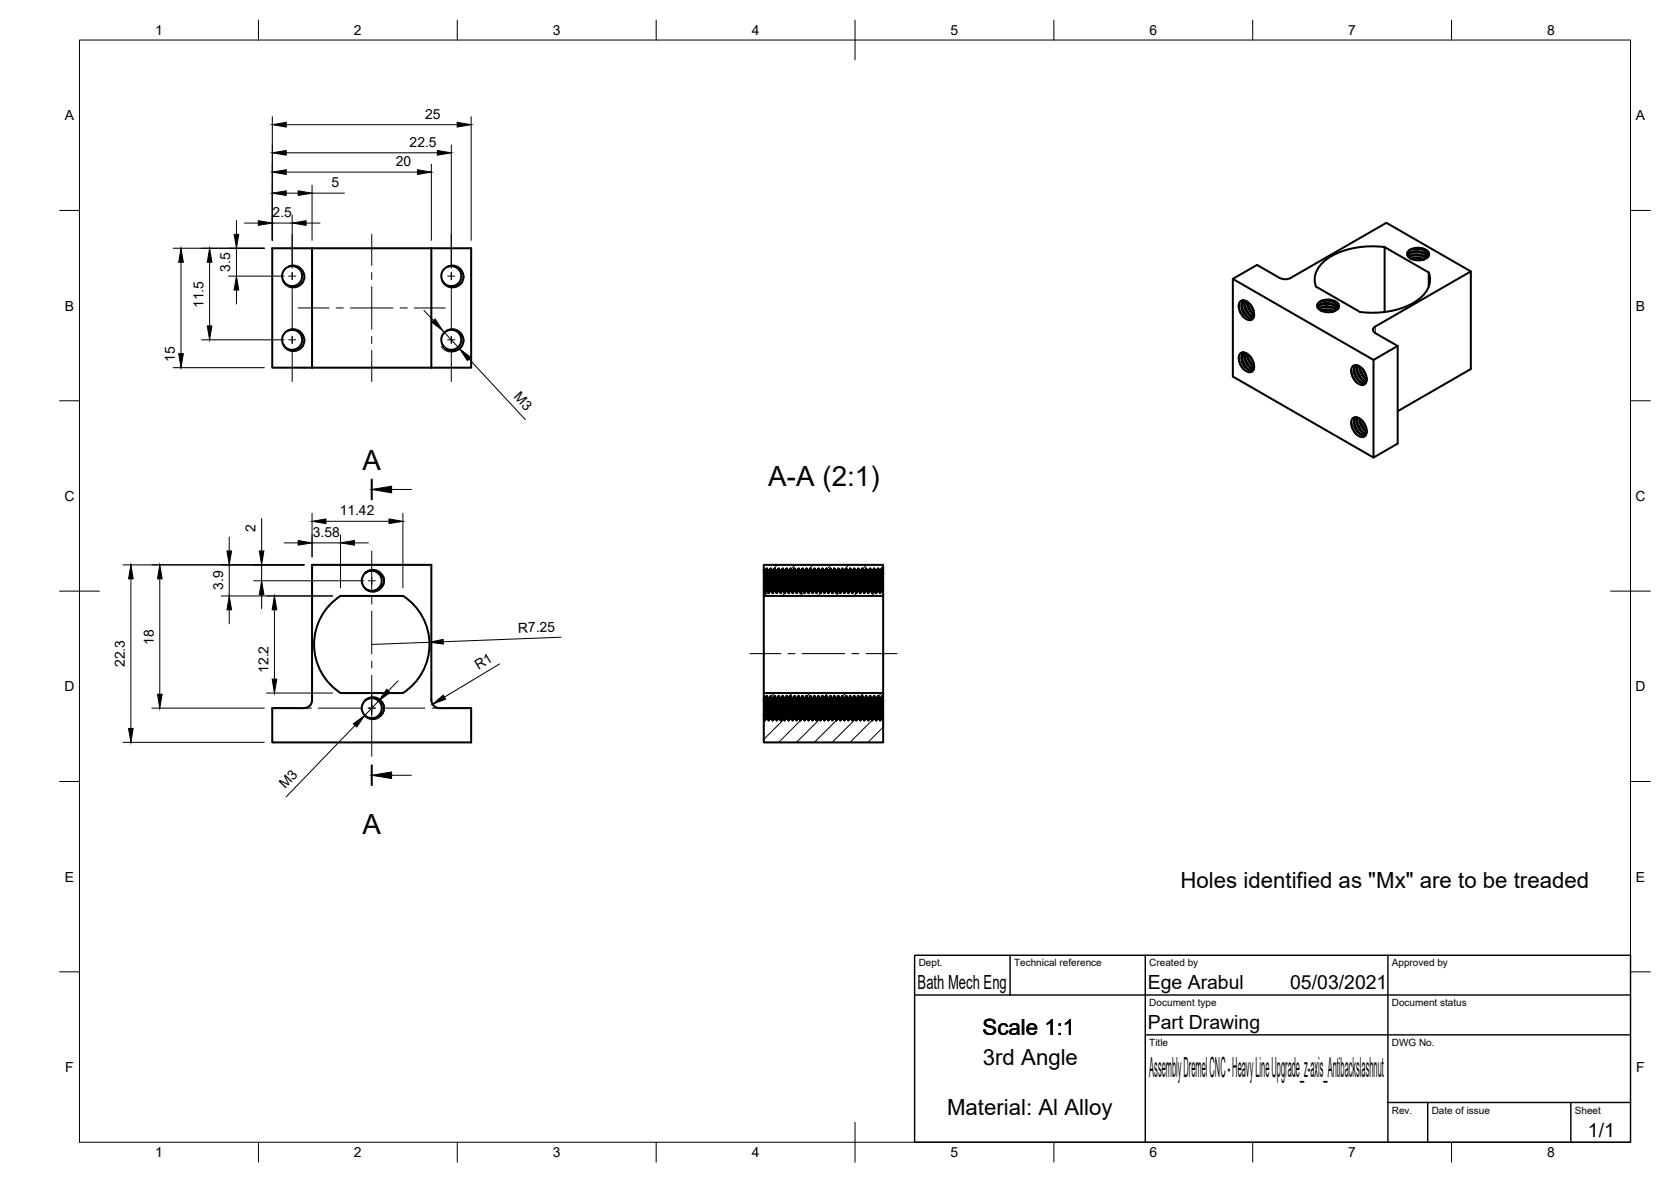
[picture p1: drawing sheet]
<svg xmlns="http://www.w3.org/2000/svg" width="420mm" height="297mm" viewBox="0 0 420 297" stroke-linecap="round" stroke-linejoin="round" font-family="sans-serif">
<!-- layer: Visible -->
<g fill="none" stroke="#000" stroke-width=".51">
<path d="M72.5 67.1a2.76 2.76 0 0 1 3.7 1.1 2.76 2.76 0 0 1-1.2 3.8 2.76 2.76 0 0 1-3.7-1.3M72.5 67.1l.2-.1a2.53 2.53 0 0 1 3.1 1.4 2.53 2.53 0 0 1-1.2 3.2 2.53 2.53 0 0 1-3.3-.9M72.5 67a2.53 2.53 0 0 0-1.2 3.7M78.5 62.4v30M108.5 62.4h10v30h-10M108.5 62.4h-40v30h10M108.5 62.4v30M112.5 67a2.53 2.53 0 0 0-1.2 3.7M116.5 69.6a2.81 2.81 0 0 0-4-2.5l.2-.1a2.53 2.53 0 0 1 3.1 1.4 2.53 2.53 0 0 1-1.2 3.2 2.53 2.53 0 0 1-3.3-.9M116.6 69.5a2.79 2.79 0 0 1-2.2 2.6 2.79 2.79 0 0 1-3.1-1.4M310 70.1l35.4 20.4M311.5 76.7l.2 1.4 .7 1.2a1.75 1.75 0 0 0 2.7 .7l.2-.7v-.6"/>
<path d="M312.5 77.9l.7 1.1M312.6 75.5a3.1 3.1 0 0 0 1.1 4.3 .98 .98 0 0 0 1.3 .1 .98 .98 0 0 0 .3-1.2M312.7 75.5l-.3 .5-.1 .9 .4 1.4 .7 .9 .5 .5 1.1 .2M313 75.6l-.2 .9 .5 1.6 1 1.2 .9 .4M313.1 75.6a3.8 3.8 0 0 1 2.2 3.1M313.3 77.5l.6 1.1M313.5 75.8l.1 1.1 .4 .8 .5 .8 .8 .6M313.7 75.9l.5 1.7 1.1 1.3M314 77.1l.6 1.1M314.4 76.5l.8 1.5M315.2 79.5l-.8-.4-.8-.8a4.4 4.4 0 0 1-.6-2.7 1.27 1.27 0 0 0-1.3 .4 1.27 1.27 0 0 0-.2 1.3l.3 1.2 .9 1.2M331.2 76.8l.2-.5 .8-.6 1.6-.2 1.6 .5 .6 .5 .3 .6"/>
<path d="M331.2 76.9a2.63 2.63 0 0 0 3.3 1.6l.8-.2M331.3 77.1l.9-.7 1.6-.3 1.6 .5 .8 .8M331.3 77.3l.9-.8 1.5-.2 1.4 .3 1 .9M331.5 77.6a3.6 3.6 0 0 1 4.4 .2M331.6 77.7l.1-.1a3.7 3.7 0 0 1 4.1 .3M332.1 78l1.7-.2 1.6 .4M332.3 78.2l1.4-.2 1.5 .3M332.8 75.6h1.5M332.8 76.4h1.5M332.8 77.2h1.5M332.8 78h1.5M333.9 75.3a2.24 2.24 0 0 1 2.8 1.8v.1a1.61 1.61 0 0 1-1.4 1.1"/>
<path d="M333.9 75.3l1.7 .6 .6 .8v.6l-.2 .5-1.1 .6M334 75.3a2.64 2.64 0 0 0-2.7 1.2l-.1 .4M348.2 62.1a20.6 20.6 0 0 0-15.2 3.5 5.6 5.6 0 0 0-2.1 6.4l11.1 6.4a20.6 20.6 0 0 0 15.2-3.6 5.6 5.6 0 0 0 2-6.3M353.9 63.7l.2-.5 .7-.5 1.6-.2 1.8 .6 .6 .5 .1 .4M353.9 64.1l.9-.8 1.6-.2 1.8 .5 .6 .7M353.9 64.2l.9-.7 1.4-.2 1.6 .3 1 .8M354.1 64.6a3.6 3.6 0 0 1 4.5 .2M354.3 64.7l.8-.5 1.2-.1 1.3 .3 .8 .5M354.7 65l1.6-.3 1.7 .5M355 65.1l1.5-.2 1.3 .4M355.5 62.6h1.4M355.5 63.4h1.4"/>
<path d="M355.5 65h1.4M355.5 64.2h1.4M356.6 62.3a2.15 2.15 0 0 0-2.7 1.7 3.4 3.4 0 0 0 4.4 1.1 1.31 1.31 0 0 0 1-1.3 1.31 1.31 0 0 0-1.2-1.3l-1.5-.2 1.6 .5 .7 .9v.5l-.3 .5-1 .6M359.2 68.5v3.5M359.2 68.5l-11.1-6.4v16.3M369.8 68.2l-21.2-12.2-24.5 14-.9 .2-1-.2-6.1-3.4-6.1 3.5v24.5l35.4 20.4 6-3.5v-24.6l-5.6-3.2M72.5 83.1a2.76 2.76 0 0 1 3.7 1.1 2.76 2.76 0 0 1-1.2 3.8 2.76 2.76 0 0 1-3.7-1.3M72.5 83.1l.1-.1a2.52 2.52 0 0 1 3.2 1.4 2.52 2.52 0 0 1-1.2 3.2 2.52 2.52 0 0 1-3.3-.9M72.5 83a2.53 2.53 0 0 0-1.2 3.7M78.5 92.4h30M112.5 83.1a2.76 2.76 0 0 1 3.7 1.1 2.76 2.76 0 0 1-1.2 3.8 2.76 2.76 0 0 1-3.7-1.3l.9 .9a2.52 2.52 0 0 0 3.8-2.1 2.52 2.52 0 0 0-3.5-2.4zM112.5 83a2.53 2.53 0 0 0-1.2 3.7"/>
<path d="M311.5 89.8l.2 1.4 .5 .9a2.04 2.04 0 0 0 2.8 1.2l.3-.6v-.9M312.5 91l.7 1.1M312.6 88.5a3.1 3.1 0 0 0 1.1 4.4 .98 .98 0 0 0 1.3 .1 .98 .98 0 0 0 .3-1.2M312.7 88.6l-.3 .5-.1 .8 .5 1.7 1.1 1.2 1.1 .2M313 88.6l-.2 1 .5 1.6 1 1.2 .9 .3M313.1 88.7a3.6 3.6 0 0 0 2.1 3.9M313.1 88.7a1.22 1.22 0 0 0-1.3 .2 1.22 1.22 0 0 0-.3 1.4l.3 1.2 .9 1.3M313.1 88.7a3.8 3.8 0 0 1 2.2 3.1M313.3 90.6l.6 1.1M313.5 88.9l.4 1.7 .6 .9 .8 .7M313.7 89l.4 1.5 1.2 1.5M314 90.2l.6 1.1"/>
<path d="M314.4 89.6l.8 1.5M339.8 93l.1 1.1 .7 1.3a1.9 1.9 0 0 0 2.7 1l.3-.4v-1M340.8 94.2l.7 1.1M340.9 91.8a3.1 3.1 0 0 0 .9 4.1 1.02 1.02 0 0 0 1.3 .4 1.02 1.02 0 0 0 .5-1.3M341 91.8l-.4 .9 .4 1.8 1.1 1.4 .7 .3h.5M341.2 91.8l-.1 1.1 .4 1.4 .9 1.2 1.1 .5M341.4 91.9a3.5 3.5 0 0 0 2.1 3.9M341.4 91.9a1.21 1.21 0 0 0-1.4 .2 1.21 1.21 0 0 0-.2 1.4l.2 1.1 1 1.4M341.4 91.9a3.8 3.8 0 0 1 2.2 3.1M341.5 93.8l.7 1.1M341.8 92.1l.4 1.8 .6 .9 .8 .6M342 92.2l.5 1.8 1.1 1.2"/>
<path d="M342.3 93.4l.6 1.1M342.7 92.8l.8 1.5M345.8 82.1l24-13.9v24.5l-18.4 10.6M345.8 82a.86 .86 0 0 0-.6 .9 .86 .86 0 0 0 .6 .8M351.4 86.9l-6 3.6v24.5M339.8 106.1l.2 1.3 .6 1.1a1.87 1.87 0 0 0 2.7 1l.3-.4v-1M340.8 107.3l.7 1.1M340.9 104.8a3.2 3.2 0 0 0 1.1 4.4 .99 .99 0 0 0 1.2 .1 .99 .99 0 0 0 .4-1.2M341 104.9l-.3 .4-.1 .9 .5 1.6 1 1.2 .7 .3h.5M341.2 104.9l-.1 1.4 .5 1.1 .8 1.2 1.1 .4M341.4 105a3.5 3.5 0 0 0 2.1 3.9M341.4 105a1.26 1.26 0 0 0-1.4 .3 1.26 1.26 0 0 0-.2 1.4l.2 1 1 1.4"/>
<path d="M341.4 105a3.8 3.8 0 0 1 2.2 3.1M341.5 106.9l.7 1.1M341.8 105.2l.1 .9 .5 1.1 1.2 1.3M342 105.3l.5 1.8 1.1 1.2M342.3 106.5l.6 1.1M342.7 105.9l.8 1.5M91.8 144a2.53 2.53 0 0 0 0 3.9M96.5 146.7a2.77 2.77 0 0 0-1.3-3.1 2.77 2.77 0 0 0-3.4 .4 2.53 2.53 0 0 1 3.5 .2 2.53 2.53 0 0 1 0 3.5 2.53 2.53 0 0 1-3.5 .2 2.8 2.8 0 0 0 4.6-1.1M192 142h30.1v1.2l-.3-.3-.4 .5h-.2l-.4-.5-.3 .5h-.3l-.4-.5-.4 .5h-.2l-.4-.5-.4 .5h-.2l-.4-.5-.4 .5h-.2l-.4-.5-.3 .5h-.3l-.4-.5-.4 .5h-.2l-.4-.5-.4 .5h-.2l-.4-.5-.4 .5h-.2l-.4-.5-.4 .5h-.2l-.4-.5-.4 .5h-.2l-.4-.5-.4 .5h-.2l-.4-.5-.4 .5h-.2l-.4-.5-.4 .5h-.2l-.4-.5-.4 .5h-.2l-.4-.5-.4 .5h-.2l-.4-.5-.4 .5h-.2l-.4-.5-.4 .5h-.2l-.4-.5-.4 .5h-.2l-.4-.5-.4 .5h-.2l-.4-.5-.4 .5h-.2l-.4-.5-.4 .5h-.2l-.5-.5-.3 .5h-.2l-.4-.5-.4 .5h-.2l-.4-.5-.4 .5h-.2l-.4-.5-.4 .5h-.2l-.5-.5-.3 .5h-.2l-.4-.5-.4 .5h-.2l-.4-.5-.4 .5h-.2l-.4-.5-.4 .5h-.2zM192 148.7l.3 .3 .4-.5h.2l.4 .5 .4-.5h.2l.4 .5 .4-.5h.2l.4 .5 .4-.5h.2l.4 .5 .4-.5h.2l.4 .5 .4-.5h.2l.4 .5 .4-.5h.2l.4 .5 .4-.5h.2l.4 .5 .4-.5h.2l.4 .5 .4-.5h.2l.4 .5 .4-.5h.2l.4 .5 .4-.5h.2l.4 .5 .4-.5h.2l.4 .5 .4-.5h.2l.5 .5 .3-.5h.2l.4 .5 .4-.5h.2l.4 .5 .4-.5h.2l.4 .5 .4-.5h.2l.5 .5 .3-.5h.2l.4 .5 .4-.5h.2l.4 .5 .4-.5h.2l.4 .5 .4-.5h.2l.5 .5 .3-.5h.2l.4 .5 .4-.5h.2l.4 .5 .4-.5h.2l.4 .5 .4-.5h.3l.4 .5 .3-.5h.2l.5 .5 .3-.5h.2l.4 .5 .4-.5h.2l.4 .5 .4-.5h.3l.1 1.3h-30.1zM192 143.2v.8M192 149.8v24.4"/>
<path d="M192.2 143.4l-.2 4.5M192.4 143.4l-.4 5.3M192.7 142.9l-.4 6.1M192.8 142.9l-.4 6.1M193.2 143.4l-.5 5.1M193.4 143.4l-.5 5.1M193.7 142.9l-.4 6.1M193.8 142.9l-.4 6.1M194.2 143.4l-.5 5.1M194.4 143.4l-.5 5.1M194.7 142.9l-.5 6.1M194.8 142.9l-.4 6.1"/>
<path d="M195.2 143.4l-.5 5.1M195.4 143.4l-.5 5.1M195.7 142.9l-.4 6.1M195.8 142.9l-.4 6.1M196.2 143.4l-.5 5.1M196.4 143.4l-.5 5.1M196.7 142.9l-.4 6.1M196.8 142.9l-.4 6.1M197.2 143.4l-.5 5.1M197.4 143.4l-.5 5.1M197.7 142.9l-.4 6.1M197.8 142.9l-.4 6.1"/>
<path d="M198.2 143.4l-.5 5.1M198.4 143.4l-.5 5.1M198.7 142.9l-.4 6.1M198.8 142.9l-.4 6.1M199.2 143.4l-.5 5.1M199.4 143.4l-.5 5.1M199.7 142.9l-.4 6.1M199.8 142.9l-.4 6.1M200.2 143.4l-.5 5.1M200.4 143.4l-.5 5.1M200.7 142.9l-.4 6.1M200.9 142.9l-.5 6.1"/>
<path d="M201.2 143.4l-.5 5.1M201.4 143.4l-.5 5.1M201.7 142.9l-.4 6.1M201.8 142.9l-.4 6.1M202.2 143.4l-.5 5.1M202.4 143.4l-.5 5.1M202.7 142.9l-.4 6.1M202.8 142.9l-.4 6.1M203.2 143.4l-.5 5.1M203.4 143.4l-.5 5.1M203.7 142.9l-.4 6.1M203.8 142.9l-.4 6.1"/>
<path d="M204.2 143.4l-.5 5.1M204.4 143.4l-.5 5.1M204.7 142.9l-.4 6.1M204.9 142.9l-.5 6.1M205.2 143.4l-.5 5.1M205.4 143.4l-.5 5.1M205.7 142.9l-.4 6.1M205.8 142.9l-.4 6.1M206.2 143.4l-.5 5.1M206.4 143.4l-.5 5.1M206.7 142.9l-.4 6.1M206.8 142.9l-.4 6.1"/>
<path d="M207.2 143.4l-.5 5.1M207.4 143.4l-.5 5.1M207.7 142.9l-.4 6.1M207.8 142.9l-.4 6.1M208.2 143.4l-.5 5.1M208.4 143.4l-.5 5.1M208.7 142.9l-.4 6.1M208.9 142.9l-.5 6.1M209.2 143.4l-.5 5.1M209.4 143.4l-.5 5.1M209.7 142.9l-.4 6.1M209.8 142.9l-.4 6.1"/>
<path d="M210.2 143.4l-.5 5.1M210.4 143.4l-.5 5.1M210.7 142.9l-.4 6.1M210.8 142.9l-.4 6.1M211.2 143.4l-.5 5.1M211.4 143.4l-.5 5.1M211.7 142.9l-.4 6.1M211.8 142.9l-.4 6.1M212.2 143.4l-.5 5.1M212.4 143.4l-.5 5.1M212.7 142.9l-.4 6.1M212.9 142.9l-.5 6.1"/>
<path d="M213.2 143.4l-.5 5.1M213.4 143.4l-.5 5.1M213.7 142.9l-.4 6.1M213.8 142.9l-.4 6.1M214.2 143.4l-.5 5.1M214.4 143.4l-.5 5.1M214.7 142.9l-.4 6.1M214.8 142.9l-.4 6.1M215.2 143.4l-.5 5.1M215.4 143.4l-.5 5.1M215.7 142.9l-.4 6.1M215.8 142.9l-.4 6.1"/>
<path d="M216.2 143.4l-.5 5.1M216.5 143.4l-.6 5.1M216.7 142.9l-.4 6.1M216.9 142.9l-.5 6.1M217.2 143.4l-.5 5.1M217.4 143.4l-.5 5.1M217.7 142.9l-.4 6.1M217.8 142.9l-.4 6.1M218.2 143.4l-.5 5.1M218.4 143.4l-.4 5.1M218.7 142.9l-.4 6.1M218.8 142.9l-.4 6.1"/>
<path d="M219.2 143.4l-.5 5.1M219.4 143.4l-.5 5.1M219.7 142.9l-.4 6.1M219.9 142.9l-.5 6.1M220.2 143.4l-.5 5.1M220.5 143.4l-.6 5.1M220.7 142.9l-.4 6.1M220.9 142.9l-.5 6.1M221.2 143.4l-.5 5.1M221.4 143.4l-.5 5.1M221.7 142.9l-.4 6.1M221.8 142.9l-.4 6.1"/>
<path d="M222 148.5l.1-.6v.8M222.1 147.9v-3.9l-.4 4.5M222.1 143.2v.8M222.1 149.8v24.4M85.6 174.2h15.7M85.6 174.2a14.5 14.5 0 0 1 0-24.4l15.7-.1a14.5 14.5 0 0 1 0 24.5M91.8 176a2.53 2.53 0 0 0 0 3.9M96.4 177.2a2.78 2.78 0 0 0-4.6-1.1 2.53 2.53 0 0 1 3.5 .1 2.53 2.53 0 0 1 0 3.5 2.53 2.53 0 0 1-3.5 .2 2.78 2.78 0 0 0 4.6-1.1M96.5 177.1v1.6M108.5 176v-34h-30v34a2 2 0 0 1-2 2h-8v8.6h50v-8.6h-8M108.5 176a2 2 0 0 0 2 2M192 174.2h30.1v1l-.3-.3-.4 .5h-.2l-.4-.5-.3 .5h-.3l-.4-.5-.4 .5h-.2l-.4-.5-.4 .5h-.2l-.4-.5-.4 .5h-.2l-.4-.5-.3 .5h-.3l-.4-.5-.4 .5h-.2l-.4-.5-.4 .5h-.2l-.4-.5-.4 .5h-.2l-.4-.5-.4 .5h-.2l-.4-.5-.4 .5h-.2l-.4-.5-.4 .5h-.2l-.4-.5-.4 .5h-.2l-.4-.5-.4 .5h-.2l-.4-.5-.4 .5h-.2l-.4-.5-.4 .5h-.2l-.4-.5-.4 .5h-.2l-.4-.5-.4 .5h-.2l-.4-.5-.4 .5h-.2l-.4-.5-.4 .5h-.2l-.4-.5-.4 .5h-.2l-.4-.5-.4 .5h-.2l-.5-.5-.3 .5h-.2l-.4-.5-.4 .5h-.2l-.4-.5-.4 .5h-.2l-.4-.5-.4 .5h-.2l-.5-.5-.3 .5h-.2l-.4-.5-.4 .5h-.2l-.4-.5-.4 .5h-.2l-.4-.5-.4 .5h-.2z"/>
<path d="M192 175.2v.9l.2-.7M192 179.9v.8M192.4 175.4l-.4 4.5v-3.8M192.7 174.9l-.4 6.1M192.8 174.9l-.4 6.1M193.2 175.4l-.5 5.1M193.4 175.4l-.5 5.1M193.7 174.9l-.4 6.1M193.8 174.9l-.4 6.1M194.2 175.4l-.5 5.1M194.4 175.4l-.5 5.1M194.7 174.9l-.5 6.1"/>
<path d="M194.8 174.9l-.4 6.1M195.2 175.4l-.5 5.1M195.4 175.4l-.5 5.1M195.7 174.9l-.4 6.1M195.8 174.9l-.4 6.1M196.2 175.4l-.5 5.1M196.4 175.4l-.5 5.1M196.7 174.9l-.4 6.1M196.8 174.9l-.4 6.1M197.2 175.4l-.5 5.1M197.4 175.4l-.5 5.1M197.7 174.9l-.4 6.1"/>
<path d="M197.8 174.9l-.4 6.1M198.2 175.4l-.5 5.1M198.4 175.4l-.5 5.1M198.7 174.9l-.4 6.1M198.8 174.9l-.4 6.1M199.2 175.4l-.5 5.1M199.4 175.4l-.5 5.1M199.7 174.9l-.4 6.1M199.8 174.9l-.4 6.1M200.2 175.4l-.5 5.1M200.4 175.4l-.5 5.1M200.7 174.9l-.4 6.1"/>
<path d="M200.9 174.9l-.5 6.1M201.2 175.4l-.5 5.1M201.4 175.4l-.5 5.1M201.7 174.9l-.4 6.1M201.8 174.9l-.4 6.1M202.2 175.4l-.5 5.1M202.4 175.4l-.5 5.1M202.7 174.9l-.4 6.1M202.8 174.9l-.4 6.1M203.2 175.4l-.5 5.1M203.4 175.4l-.5 5.1M203.7 174.9l-.4 6.1"/>
<path d="M203.8 174.9l-.4 6.1M204.2 175.4l-.5 5.1M204.4 175.4l-.5 5.1M204.7 174.9l-.4 6.1M204.9 174.9l-.5 6.1M205.2 175.4l-.5 5.1M205.4 175.4l-.5 5.1M205.7 174.9l-.4 6.1M205.8 174.9l-.4 6.1M206.2 175.4l-.5 5.1M206.4 175.4l-.5 5.1M206.7 174.9l-.4 6.1"/>
<path d="M206.8 174.9l-.4 6.1M207.2 175.4l-.5 5.1M207.4 175.4l-.5 5.1M207.7 174.9l-.4 6.1M207.8 174.9l-.4 6.1M208.2 175.4l-.5 5.1M208.4 175.4l-.5 5.1M208.7 174.9l-.4 6.1M208.9 174.9l-.5 6.1M209.2 175.4l-.5 5.1M209.4 175.4l-.5 5.1M209.7 174.9l-.4 6.1"/>
<path d="M209.8 174.9l-.4 6.1M210.2 175.4l-.5 5.1M210.4 175.4l-.5 5.1M210.7 174.9l-.4 6.1M210.8 174.9l-.4 6.1M211.2 175.4l-.5 5.1M211.4 175.4l-.5 5.1M211.7 174.9l-.4 6.1M211.8 174.9l-.4 6.1M212.2 175.4l-.5 5.1M212.4 175.4l-.5 5.1M212.7 174.9l-.4 6.1"/>
<path d="M212.9 174.9l-.5 6.1M213.2 175.4l-.5 5.1M213.4 175.4l-.5 5.1M213.7 174.9l-.4 6.1M213.8 174.9l-.4 6.1M214.2 175.4l-.5 5.1M214.4 175.4l-.5 5.1M214.7 174.9l-.4 6.1M214.8 174.9l-.4 6.1M215.2 175.4l-.5 5.1M215.4 175.4l-.5 5.1M215.7 174.9l-.4 6.1"/>
<path d="M215.8 174.9l-.4 6.1M216.2 175.4l-.5 5.1M216.5 175.4l-.6 5.1M216.7 174.9l-.4 6.1M216.9 174.9l-.5 6.1M217.2 175.4l-.5 5.1M217.4 175.4l-.5 5.1M217.7 174.9l-.4 6.1M217.8 174.9l-.4 6.1M218.2 175.4l-.5 5.1M218.4 175.4l-.4 5.1M218.7 174.9l-.4 6.1"/>
<path d="M218.8 174.9l-.4 6.1M219.2 175.4l-.5 5.1M219.4 175.4l-.5 5.1M219.7 174.9l-.4 6.1M219.9 174.9l-.5 6.1M220.2 175.4l-.5 5.1M220.5 175.4l-.6 5.1M220.7 174.9l-.4 6.1M220.9 174.9l-.5 6.1M221.2 175.4l-.5 5.1M221.4 175.4l-.5 5.1M221.7 174.9l-.4 6.1"/>
<path d="M221.8 174.9l-.4 6.1M222.1 175.2l-.4 5.3M222.1 176.1l-.1 4.4M222.1 179.9v.8M192 180.7l.3 .3 .4-.5h.2l.4 .5 .4-.5h.2l.4 .5 .4-.5h.2l.4 .5 .4-.5h.2l.4 .5 .4-.5h.2l.4 .5 .4-.5h.2l.4 .5 .4-.5h.2l.4 .5 .4-.5h.2l.4 .5 .4-.5h.2l.4 .5 .4-.5h.2l.4 .5 .4-.5h.2l.4 .5 .4-.5h.2l.4 .5 .4-.5h.2l.4 .5 .4-.5h.2l.5 .5 .3-.5h.2l.4 .5 .4-.5h.2l.4 .5 .4-.5h.2l.4 .5 .4-.5h.2l.5 .5 .3-.5h.2l.4 .5 .4-.5h.2l.4 .5 .4-.5h.2l.4 .5 .4-.5h.2l.5 .5 .3-.5h.2l.4 .5 .4-.5h.2l.4 .5 .4-.5h.2l.4 .5 .4-.5h.3l.4 .5 .3-.5h.2l.5 .5 .3-.5h.2l.4 .5 .4-.5h.2l.4 .5 .4-.5h.3l.1 6.1h-30.1z"/>
</g>
<!-- layer: Visible Narrow -->
<path d="M345.8 82.1v1.6" fill="none" stroke="#000" stroke-width=".25"/>
<!-- layer: Border -->
<g fill="none" stroke="#000" stroke-width=".25">
<path d="M20 10.1h390v276.9h-390zM65 5.1v5M115 5.1v5M165 5.1v5M215 5.1v10M265 5.1v5M315 5.1v5M365 5.1v5M15 52.9h5M410 52.9h5M15 100.7h5M410 100.7h5"/>
<path d="M15 148.6h10M405 148.6h10M15 196.4h5M410 196.4h5M15 244.2h5M410 244.2h5M65 287v5M115 287v5M165 287v5M215 282.1v9.9M265 287v5M315 287v5"/>
<path d="M365 287v5"/>
</g>
<!-- layer: TitleBlock -->
<path d="M230 240.1h180v46.9h-180zM230 250h180M254 240.1v9.9M288 240.1v46.9M349 240.1v46.9M288 260.1h122M349 277.1h61M359 277.1v9.9M395 277.1v9.9" fill="none" stroke="#000" stroke-width=".36"/>
<!-- layer: Hatching -->
<g fill="none" stroke="#000" stroke-width=".25">
<path d="M193.1 148.8l-.9 1M195.5 142l-1.4 1.3M197.9 148.5l-1.2 1.3M200 142l-1.1 1M202.1 148.8l-.9 1M204.5 142l-1.4 1.3M206.9 148.5l-1.2 1.3M209 142l-1.1 1M211.1 148.8l-1 1M213.4 142l-1.3 1.3M215.9 148.5l-1.3 1.3M217.9 142l-1 1"/>
<path d="M220.1 148.8l-1 1M222.1 142.3l-1 1M194.7 174.2l-.8 .8M199.2 174.2l-1.1 1.1M202.5 175.4h-.1M203.7 174.2l-.8 .8M208.2 174.2l-1.1 1.1M211.5 175.4h-.1M212.7 174.2l-.8 .7M217.2 174.2l-1.1 1.1M220.5 175.3l-.1 .1M221.7 174.2l-.8 .7"/>
<path d="M192.3 181l-.3 .3M192.9 180.5l-.5 .5M197.1 180.8l-5.1 5M201.3 181l-5.5 5.5M201.9 180.5l-.5 .5M206.1 180.7l-5.8 5.8M210.3 181l-5.5 5.5M210.8 180.5l-.4 .4M215.1 180.7l-5.8 5.8M219.3 181l-5.6 5.5M219.8 180.5l-.3 .4M222.1 182.7l-3.9 3.8"/>
</g>
<!-- layer: Annotations -->
<path d="M93.5 120.5v5M93.5 192.3v5" fill="none" stroke="#000" stroke-width=".51"/>
<path d="M98.5 123h5M98.5 194.8h5" fill="none" stroke="#000" stroke-width=".25"/>
<path d="M93.5 123l5-.8v1.7zM93.5 194.8l5-.8v1.7z" fill="#000" stroke="#000" stroke-width=".25"/>
<!-- layer: Dimensions -->
<g fill="none" stroke="#000" stroke-width=".25">
<path d="M68.5 29.3v31.1M72 38.4h38M72 31.3h43M113.5 36.4v31M118.5 29.3v31.1M59.5 55.4v3.5M61.5 56.1h3.5M68.5 56.1h5M72 43.3h33M72 48.5h3M73.5 54v13.4M77 56.1h3.5"/>
<path d="M78.5 46.5v13.9M78.5 48.5h8.1M108.5 41.3v19.1M43.5 62.4h23M45.5 65.9v23M52.7 65.9v16M57.4 69.4h14.1M59.5 62.4v7M59.5 72.9v3.5M106.6 78l2.4 2.6M43.5 92.4h23M50.7 85.4h20.8"/>
<path d="M111.4 83.1l4.2 4.6M116.5 85.9a3.1 3.1 0 0 1-2.4 2.5 3.1 3.1 0 0 1-3.2-1.3M117.9 90.2l14.2 15.3M57.6 135v3.5M65.8 130.3v8.2M71.5 136.4h3.5M78.5 129v11M78.5 136.4h7.1M82 131h15.8M85.6 134.4v13.4M89.1 136.4h3.5M101.3 129v18.8"/>
<path d="M30.9 142h45.6M32.9 145.5v37.6M40.2 145.5v29M55.6 149.8h28M57.6 142v7.8M57.6 153.3v3.5M63.8 146h27.7M65.8 142v4M65.8 149.5v3.5M69 153.3v17.4M38.2 178h28.3M67 174.2h16.6"/>
<path d="M95.2 176.1l-3.5 3.7M100.1 171.1l-2.5 2.5M107.9 161.4l-14.4 .6M125.6 166.8l-13.8 8.4M141.1 160.1l-29.7 1.2M30.9 186.5h35.6M89.3 182.3l-17.3 17.9"/>
</g>
<g fill="#000" stroke="#000" stroke-width=".25">
<path d="M68.5 38.4l3.5-.6v1.2zM68.5 31.3l3.5-.6v1.2zM110 37.8l3.5 .6-3.5 .6zM115 30.7l3.5 .6-3.5 .6zM58.9 58.9h1.1l-.5 3.5zM65 55.5l3.5 .6-3.5 .5zM68.5 43.3l3.5-.6v1.1zM68.5 48.5l3.5-.6v1.2zM75 47.9l3.5 .6-3.5 .6zM73.5 56.1l3.5-.6v1.1zM105 42.7l3.5 .6-3.5 .5zM45.5 62.4l.6 3.5h-1.2z"/>
<path d="M52.7 62.4l.6 3.5h-1.2zM59.5 69.4l.5 3.5h-1.1zM44.9 88.9h1.2l-.6 3.5zM52.1 81.9h1.2l-.6 3.5zM108.6 81l.8-.8 2 2.9zM115.6 87.7l2.8 2.1-.9 .8zM57.1 138.5h1.1l-.6 3.5zM65.2 138.5h1.2l-.6 3.5zM75 135.8l3.5 .6-3.5 .6zM78.5 131l3.5-.6v1.2zM85.6 136.4l3.5-.6v1.2zM97.8 130.4l3.5 .6-3.5 .6z"/>
<path d="M32.9 142l.6 3.5h-1.2zM40.2 142l.6 3.5h-1.2zM57.6 149.8l.6 3.5h-1.1zM65.8 146l.6 3.5h-1.2zM69 149.8l.6 3.5h-1.2zM39.6 174.5h1.2l-.6 3.5zM68.4 170.7h1.2l-.6 3.5zM97.2 173.2l.9 .8-2.9 2.1zM107.9 161.4l3.5-.7 .1 1.1zM108.8 177l2.6-2.3 .7 1zM32.3 183.1h1.2l-.6 3.4zM88.9 181.9l2.8-2.1-2 2.9z"/>
</g>
<!-- layer: Center Lines -->
<g fill="none" stroke="#000" stroke-width=".25">
<path d="M73.5 58.9v7.8M93.5 58.9v7.8M113.5 58.9v7.8M72.6 69.4h1.8M73.5 68.5v1.8M73.5 72v10.7M75 77.4h7.7M84.5 77.4h1.8M88.1 77.4h10.7M93.5 68.5v1.7M93.5 72v10.7M100.6 77.4h1.8"/>
<path d="M104.2 77.4h7.8M112.6 69.4h1.8M113.5 68.5v1.8M113.5 72v10.7M72.6 85.4h1.8M73.5 84.5v1.8M73.5 88.1v7.8M93.5 84.5v1.8M93.5 88.1v7.8M112.6 85.4h1.8M113.5 84.5v1.8M113.5 88.1v7.8"/>
<path d="M93.5 138.5v9.7M92.6 146h1.8M93.5 150v1.8M93.5 153.6v10.7M69 178h5.7M76.5 178h1.8M80.1 178h10.7M92.6 178h1.8M93.5 166.1v1.8M93.5 169.7v20.4M96.1 178h10.7M108.6 178h1.8"/>
<path d="M112.2 178h5.8M188.6 164.3h7.7M198.1 164.3h1.8M201.7 164.3h10.7M214.2 164.3h1.8M217.8 164.3h7.8"/>
</g>
<g font-size="7">
<text x="91.1" y="118">A</text>
<text x="193.2" y="122.2">A-A (2:1)</text>
<text x="91.1" y="209.6">A</text>
<text x="289" y="270.6">Assembly Dremel CNC - Heavy Line Upgrade_z-axis_Antibackslashnut</text>
</g>
<g font-size="5.6">
<text x="296.8" y="223.1">Holes identified as &quot;Mx&quot; are to be treaded</text>
<text x="247.1" y="260.2">Scale 1:1</text>
<text x="247.1" y="267.7">3rd Angle</text>
<text x="238.1" y="280.3">Material: Al Alloy</text>
</g>
<g font-size="4.9">
<text x="230.7" y="248.5">Bath Mech Eng</text>
<text x="288.6" y="248.5">Ege Arabul</text>
<text x="324.4" y="248.6">05/03/2021</text>
<text x="288.6" y="258.6">Part Drawing</text>
<text x="399.3" y="285.8">1/1</text>
</g>
<g font-size="3.5">
<text x="39" y="8.8">1</text>
<text x="89" y="8.8">2</text>
<text x="139" y="8.8">3</text>
<text x="189" y="8.8">4</text>
<text x="239" y="8.8">5</text>
<text x="289" y="8.8">6</text>
<text x="339" y="8.8">7</text>
<text x="389" y="8.8">8</text>
<text x="106.9" y="29.8">25</text>
<text x="16.3" y="30.2">A</text>
<text x="411.3" y="30.2">A</text>
<text x="99.5" y="41.7">20</text>
<text x="103" y="36.9">22.5</text>
<text x="83.3" y="47">5</text>
<text x="68.6" y="54.5">2.5</text>
<text x="57.9" y="68.3" transform="rotate(-90 57.9 68.3)">3.5</text>
<text x="51.2" y="77.4" transform="rotate(-90 51.2 77.4)">11.5</text>
<text x="16.3" y="78">B</text>
<text x="411.3" y="78">B</text>
<text x="44" y="91" transform="rotate(-90 44 91)">15</text>
<text x="129" y="99.9" transform="rotate(47 129 99.9)">M3</text>
<text x="16.2" y="125.9">C</text>
<text x="411.2" y="125.9">C</text>
<text x="85.4" y="129.5">11.42</text>
<text x="64.3" y="133.6" transform="rotate(-90 64.3 133.6)">2</text>
<text x="78.7" y="134.9">3.58</text>
<text x="56.1" y="148.3" transform="rotate(-90 56.1 148.3)">3.9</text>
<text x="130.3" y="159" transform="rotate(-2 130.3 159)">R7.25</text>
<text x="31.4" y="167.6" transform="rotate(-90 31.4 167.6)">22.3</text>
<text x="38.7" y="162" transform="rotate(-90 38.7 162)">18</text>
<text x="16.2" y="173.7">D</text>
<text x="67.5" y="169.1" transform="rotate(-90 67.5 169.1)">12.2</text>
<text x="120.3" y="168.3" transform="rotate(-31 120.3 168.3)">R1</text>
<text x="411.2" y="173.7">D</text>
<text x="71.7" y="198.3" transform="rotate(-46 71.7 198.3)">M3</text>
<text x="16.3" y="221.6">E</text>
<text x="411.3" y="221.6">E</text>
<text x="16.4" y="269.4">F</text>
<text x="411.4" y="269.4">F</text>
<text x="39" y="290.8">1</text>
<text x="89" y="290.8">2</text>
<text x="139" y="290.8">3</text>
<text x="189" y="290.8">4</text>
<text x="239" y="290.8">5</text>
<text x="289" y="290.8">6</text>
<text x="339" y="290.8">7</text>
<text x="389" y="290.8">8</text>
</g>
<g font-size="2.5">
<text x="231" y="242.9">Dept.</text>
<text x="255" y="242.9">Technical reference</text>
<text x="289" y="242.9">Created by</text>
<text x="350" y="242.9">Approved by</text>
<text x="289" y="252.8">Document type</text>
<text x="350" y="252.8">Document status</text>
<text x="289" y="262.9">Title</text>
<text x="350" y="262.9">DWG No.</text>
<text x="350" y="279.9">Rev.</text>
<text x="360" y="279.9">Date of issue</text>
<text x="396" y="279.9">Sheet</text>
</g>
</svg>
